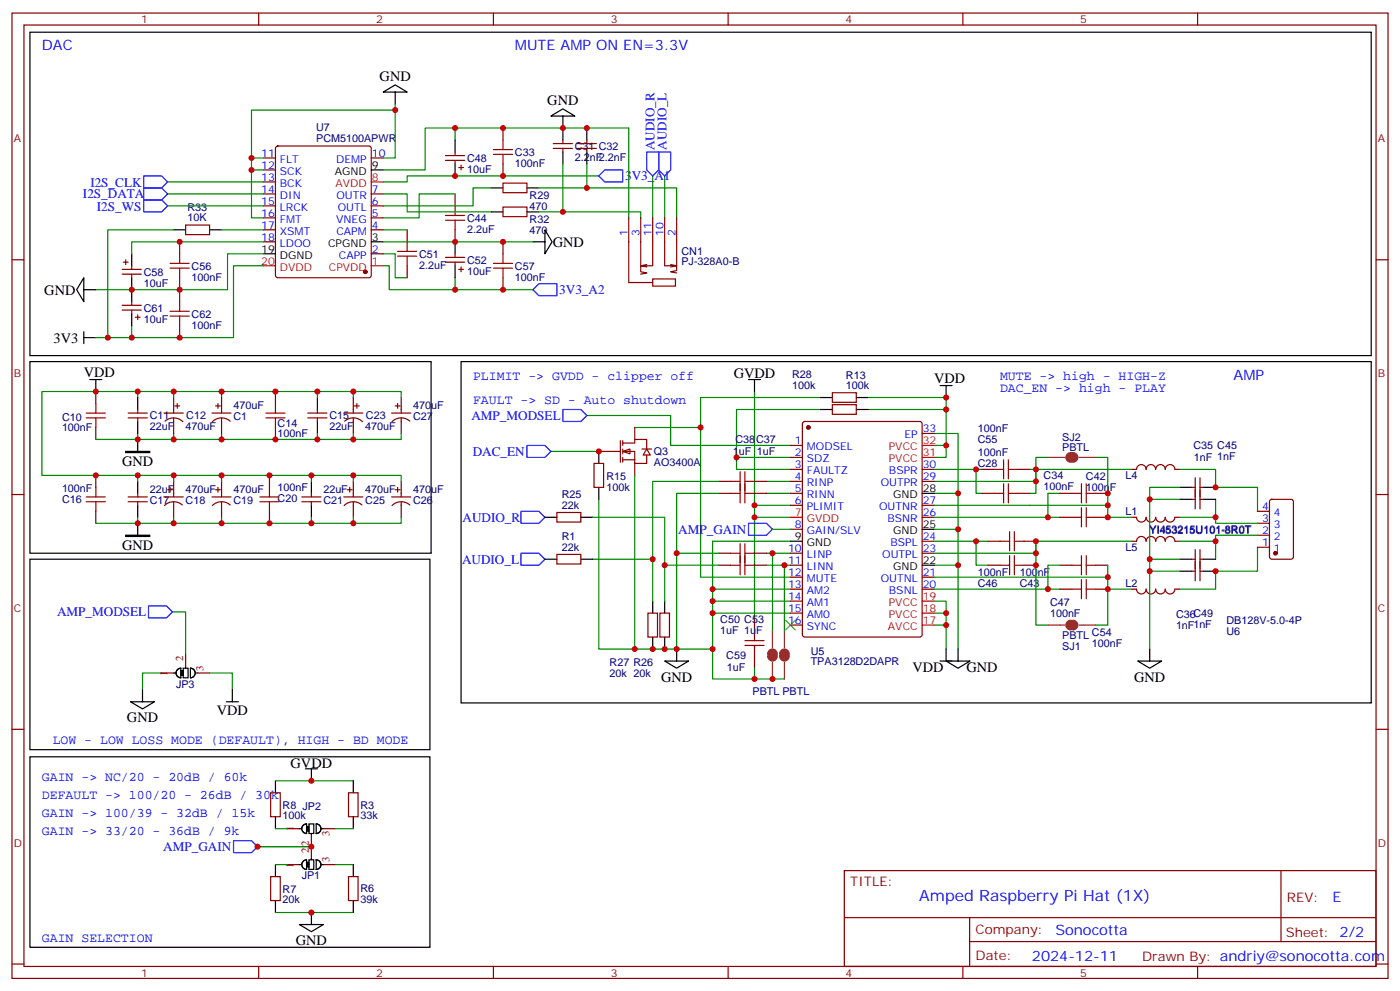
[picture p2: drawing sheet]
<svg xmlns="http://www.w3.org/2000/svg" width="412mm" height="292mm" viewBox="0 0 412 292" stroke-linecap="round" stroke-linejoin="round" font-family="sans-serif">
<g fill="none" stroke="#870000" stroke-width=".35">
<path d="M3.5 3.8h405.4v284.4h-405.4zM7.1 7.4h398.2v277.3h-398.2zM76.2 3.8v3.6M145.3 3.8v3.6M214.5 3.8v3.6M283.6 3.8v3.6M352.8 3.8v3.6M148.2 37.7v3.5M77.6 57.1h3.5M77.6 46.5h3.5M77.6 50.1h3.5M77.6 53.6h3.5"/>
<path d="M81.4 43.2l.4-.2h26.9l.5 .2 .2 .5v37.4l-.3 .5-.4 .2h-26.9l-.5-.2-.2-.5v-37.4zM109.4 57.1h3.5M109.4 46.5h3.5M131.2 47.2h5.7M131.2 45.8h5.7M134.1 44.8v1M134.1 47.2v1.1M134.1 57.1v3.5M135.1 49.4h1.4M135.8 48.6v1.5M148.2 53.9h7v2.9h-7zM148.2 48.3v3.5"/>
<path d="M163 43.7h5.6M163 42.3h5.6M165.8 41.2v1.1M165.8 43.7v1.1M170 43.7h5.7M170 42.3h5.7M172.9 41.2v1.1M172.9 43.7v1.1M3.5 76.5h3.6M36 79.3h5.6M36.3 77.2h1.4M37 76.5v1.4"/>
<path d="M38.8 78.3v1M52.9 71.2v3.6M54.7 66.3h7v2.8h-7zM77.6 67.7h3.5M77.6 64.2h3.5M77.6 60.6h3.5M77.6 71.2h3.5M109.4 74.8h3.5M109.4 67.7h3.5M109.4 64.2h3.5M109.4 60.6h3.5M119.9 67.7v3.5"/>
<path d="M119.9 78.3v3.5M131.2 77.2h5.7M131.2 75.8h5.7M134.1 67.7v3.5M134.1 74.8v1M134.1 77.2v1.1M135.1 79.3h1.4M135.8 78.6v1.4M148.2 61h7v2.8h-7zM148.2 71.2v3.6M185.2 64.2v19h7.1M188.7 64.2v15.8l1.8 .4-1.8 .4"/>
<path d="M190.5 77.9l-1.8 .4M192.3 64.2v14.1h-3.6l1.8 .3M195.8 64.2v14.1h3.5l-1.7-.4M199.3 64.2v15.5l-1.7 .3 1.7 .4M199.3 78.3l-1.7 .3M405.3 76.5h3.6M36 91.3h5.6M36 89.9h5.6M36 80.8h5.6M38.8 80.8v1M38.8 88.9v1M38.8 91.3v1.1"/>
<path d="M39.9 93.5h1.4M40.6 92.7v1.5M52.9 81.8v7.1M52.9 95.9v3.5M148.2 81.8v3.5M192.3 82.2h6.7v2.1h-6.7zM28.2 115.3v3.6M51.2 117.1v4.6M51.5 119.6h1.4M52.2 118.9v1.4M63.5 119.6h1.4M64.2 118.9v1.4"/>
<path d="M65.3 117.1v4.6M81.1 115.3v3.6M104.1 117.1v4.6M104.4 119.6h1.4M105.1 118.9v1.4M116.4 119.6h1.4M117.1 118.9v1.4M118.2 117.1v4.6M245.2 115.7h7v2.8h-7zM28.2 125.9v3.5M37.7 123.1h5.7M37.7 121.7h5.7"/>
<path d="M40.6 120.6v1.1M40.6 123.1v1M48.3 121.7h5.7M48.6 124.1a3.8 3.8 0 0 1 5.3 .1M51.2 123.1v4.6M62.4 121.7h5.7M65.3 123.1v4.6M67.8 124.1a3.8 3.8 0 0 0-5.2 .1M81.1 125.9v3.5M90.7 123.1h5.6M90.7 121.7h5.6M93.5 120.6v1.1"/>
<path d="M93.5 123.1v1M101.2 121.7h5.7M101.5 124.1a3.8 3.8 0 0 1 5.3 .1M104.1 123.1v4.6M115.4 121.7h5.6M118.2 123.1v4.6M120.7 124.1a3.8 3.8 0 0 0-5.2 .1M175 136.5h2.8v7h-2.8zM3.5 145.7h3.6M28.2 140v3.5M28.2 150.6v3.5M37.7 146.4h5.7"/>
<path d="M37.7 147.8h5.7M40.6 145.3v1.1M40.6 147.8v1M48.3 146.4h5.7M49.4 144.3h1.4M50.1 143.5v1.5M51.2 141.8v4.6M51.2 147.8v4.6M53.7 148.7a3.8 3.8 0 0 0-5.3 .2M62.4 146.4h5.7M63.5 144.3h1.4M64.2 143.5v1.5"/>
<path d="M65.3 141.8v4.6M65.3 147.8v4.6M67.8 148.7a3.8 3.8 0 0 0-5.2 .2M79.4 140v3.5M79.4 150.6v3.5M88.9 146.4h5.6M88.9 147.8h5.6M91.7 145.3v1.1M91.7 147.8v1M101.2 146.4h5.7M102.3 144.3h1.4M103 143.5v1.5"/>
<path d="M104.1 141.8v4.6M104.1 147.8v4.6M106.6 148.7a3.8 3.8 0 0 0-5.2 .2M115.4 146.4h5.6M116.4 144.3h1.4M117.1 143.5v1.5M118.2 141.8v4.6M118.2 147.8v4.6M120.7 148.7a3.8 3.8 0 0 0-5.2 .2M405.3 145.7h3.6M3.5 214.8h3.6M405.3 214.8h3.6"/>
<path d="M248.7 256.4h156.6v28.3h-156.6zM377.3 256.5v20.8M248.7 270.3h156.5M285.6 277.3h119.6M285.6 270.3v14.1M3.5 284h3.6M76.2 284.7v3.5M145.3 284.7v3.5M214.5 284.7v3.5M283.6 284.7v3.5M352.8 284.7v3.5M405.3 284h3.6"/>
</g>
<g fill="none" stroke="#000" stroke-width=".35">
<path d="M8.8 9.5h395.1v95.2h-395.1zM112.9 27.1l3.5-2.1 3.5 2.1zM116.4 27.1v3.6M162.3 34.2l3.5-2.1 3.5 2.1zM165.8 34.2v7M172.9 37.7v3.5M109.4 50.1h3.5M134.1 41.2v3.6M134.1 48.3v3.5M144.6 55.4h3.6M155.2 55.4h3.5M165.8 44.8v3.5"/>
<path d="M172.9 44.8v3.5M38.8 74.8v3.5M51.2 67.7h3.5M61.7 67.7h3.6M77.6 74.8h3.5M109.4 71.2h3.5M134.1 71.2v3.6M134.1 78.3v3.5M144.6 62.4h3.6M155.2 62.4h3.5M157 71.2h3.5M160.5 67.7l2.1 3.5-2.1 3.6z"/>
<path d="M24.7 81.8v7.1l-2.1-3.6zM24.7 99.4h3.5M24.7 97.7v3.5M24.7 85.3h3.5M38.8 81.8v7.1M38.8 92.4v3.5M8.8 106.5h118.2v56.4h-118.2zM26.5 111.8h3.5M28.2 111.8v3.5M40.6 117.1v3.5M93.5 117.1v3.5M241.7 117.1h3.5"/>
<path d="M252.2 117.1h3.6M40.6 124.1v3.6M40.6 129.4v3.6M93.5 124.1v3.6M176.4 133v3.5M40.6 141.8v3.5M40.6 148.8v3.6M40.6 154.1v3.6M91.7 141.8v3.5M91.7 148.8v3.6M176.4 143.5v3.6"/>
</g>
<g fill="none" stroke="#a10000" stroke-width=".35">
<path d="M145.3 45.5h5.7M145.3 44.1h5.7M148.2 41.2v2.9M148.2 45.5v2.8M50.1 79h5.6M50.1 77.6h5.6M52.9 74.8v2.8M52.9 79v2.8M117.1 74h5.7M117.1 75.5h5.7M119.9 71.2v2.8M119.9 75.5v2.8"/>
<path d="M131.2 63.5h5.7M131.2 64.9h5.7M134.1 60.6v2.9M134.1 64.9v2.8M145.3 79h5.7M145.3 77.6h5.7M148.2 74.8v2.8M148.2 79v2.8M50.1 93.1h5.6M50.1 91.7h5.6M52.9 88.9v2.8M52.9 93.1v2.8"/>
<path d="M28.2 118.9v2.8M81.1 118.9v2.8M25.4 123.1h5.6M25.4 121.7h5.6M28.2 123.1v2.8M78.3 123.1h5.7M78.3 121.7h5.7M81.1 123.1v2.8M25.4 146.4h5.6M25.4 147.8h5.6M28.2 143.5v2.9M28.2 147.8v2.8"/>
<path d="M76.6 146.4h5.6M76.6 147.8h5.6M79.4 143.5v2.9M79.4 147.8v2.8"/>
</g>
<g fill="none" stroke="#008700" stroke-width=".35">
<path d="M116.4 32.4h-42.3v14.1h3.5M116.4 30.7v15.8h-3.5M134.1 37.7v3.5M49.4 53.6h28.2M49.4 57.1h28.2M74.1 46.5v17.7h3.5M74.1 50.1h3.5M112.9 50.1h12.3v-12.4h60v26.5M112.9 57.1h7v5.3h24.7M134.1 57.1h-10.6v7.1h-10.6M144.6 55.4h-5.3v5.2h-26.4M165.8 48.3v14.1h-7.1"/>
<path d="M172.9 48.3v7.1h-14.2M172.9 55.4h26.4v8.8M176.4 51.8h-56.5v1.8h-7M192.3 51.8v12.4M195.8 51.8v12.4M49.4 60.6h28.2M51.2 67.7h-19.5v31.7M65.3 67.7h12.3M77.6 78.3h-8.8v21.1h-40.6M77.6 74.8h-10.6v10.5h-38.8M77.6 71.2h-38.8v3.6M112.9 74.8h3.5v7h3.5"/>
<path d="M112.9 78.3h1.8v7h42.3M112.9 71.2h44.1M112.9 67.7h7M165.8 62.4h22.9v1.8M38.8 95.9v3.5M134.1 81.8v3.5M40.6 115.3v1.8M51.2 117.1v-1.8h-38.9v24.7h28.3v1.8M51.2 115.3h14.1v1.8M65.3 115.3h28.2v1.8M93.5 115.3h24.7v1.8M104.1 115.3v1.8"/>
<path d="M241.7 117.1h-35.3v52.9h26.4M40.6 127.7v1.7M51.2 127.7v1.7h-23M65.3 127.7v1.7h-14.1M93.5 127.7v1.7h-28.2M104.1 127.7v1.7h-10.6M118.2 127.7v1.7h-14.1M162.3 133h14.1M172.9 122.4h24.7v8.8h35.2M187 125.9h19.4M275.2 127.7h7v17.6M40.6 140h10.6v1.8"/>
<path d="M40.6 152.4v1.7h-12.4M51.2 140h14.1v1.8M51.2 152.4v1.7h-10.6M65.3 152.4v1.7h-14.1M65.3 140h26.4v1.8M91.7 152.4v1.7h-26.4M91.7 140h12.4v1.8M104.1 140h14.1v1.8M104.1 152.4v1.7h-12.4M118.2 152.4v1.7h-14.1M176.4 147.1v44.1h10.6"/>
</g>
<circle cx="107.6" cy="80" r=".53" fill="#870000" stroke="#870000" stroke-width=".35"/>
<path d="M109.4 53.6h3.5M77.6 78.3h3.5M109.4 78.3h3.5" fill="none" stroke="#f00" stroke-width=".35"/>
<path d="M42.3 51.8h5.3l1.8 1.8-1.8 1.8h-5.3zM42.3 58.9h5.3l1.8 1.7-1.8 1.8h-5.3zM42.3 55.4h5.3l1.8 1.7-1.8 1.8h-5.3zM176.4 51.8l1.8-1.7h5.2v3.5h-5.2zM190.5 44.8h3.5v5.3l-1.7 1.7-1.8-1.7zM194 44.8h3.6v5.3l-1.8 1.7-1.8-1.7zM157 85.3l1.7-1.7h5.3v3.5h-5.3zM165.8 120.6h5.3l1.8 1.8-1.8 1.7h-5.3z" fill="none" stroke="#00f" stroke-width=".35"/>
<path d="M37 133h7.1v.3h-7.1zM37 157.7h7.1v.3h-7.1z" fill="#000" stroke="#000" stroke-width=".35"/>
<g fill="#fff" stroke="#870000" stroke-width=".35">
<path d="M183.4 133l2.2-.7v1.4z"/>
<path d="M190.5 132.3l1.1 1.7h-2.2z"/>
</g>
<g fill="none" stroke="#870000" stroke-width=".35">
<path d="M245.2 119.2h7v2.8h-7zM176.4 133h6.3M182.7 129.8v6.3M183.4 130.5h3.6v-1.1h3.5v2.9M183.4 133h3.6v3.5h3.5v-2.5M183.4 135.4h3.6M183.4 129.8v1.4M183.4 132.3v1.4M183.4 134.7v1.4M187 125.9v3.5M187 136.5v3.5M189.1 132.3h2.8"/>
<path d="M232.8 131.2h3.6M232.8 134.7h3.6M232.8 138.3h3.6M236.6 124.3l.5-.2h33.8l.7 .5v62.3l-.4 .7h-34.1l-.7-.4v-62.4zM271.6 138.3h3.6M271.6 127.7h3.6M289.3 138.3h3.5M299.9 138.3h3.5M333.4 138.3l1.4-.1a1.41 1.41 0 0 1 1.4-1.4 1.41 1.41 0 0 1 1.4 1.4 1.41 1.41 0 0 1 1.4-1.4 1.41 1.41 0 0 1 1.4 1.4 1.41 1.41 0 0 1 1.4-1.4 1.41 1.41 0 0 1 1.5 1.5 1.41 1.41 0 0 1 1.4-1.5 1.41 1.41 0 0 1 1.4 1.5h1.4M164 151h7.1v2.8h-7.1zM211.7 141.8h3.5M211.7 145.3h3.5"/>
<path d="M222.2 141.8h3.6M222.2 145.3h3.6M232.8 141.8h3.6M232.8 145.3h3.6M232.8 148.8h3.6M232.8 155.9h3.6M271.6 141.8h3.6M271.6 148.8h3.6M271.6 159.4h3.6M271.6 152.4h3.6M289.3 145.3h3.5M291 159.4h3.6"/>
<path d="M299.9 145.3h3.5M301.6 159.4h3.6M312.2 145.3h3.5M312.2 152.4h3.5M322.8 145.3h3.5M322.8 152.4h3.5M333.4 152.4h1.4a1.41 1.41 0 0 0 1.4 1.4 1.41 1.41 0 0 0 1.4-1.4 1.41 1.41 0 0 0 1.4 1.4 1.41 1.41 0 0 0 1.4-1.4 1.41 1.41 0 0 0 1.4 1.4 1.41 1.41 0 0 0 1.5-1.4 1.41 1.41 0 0 0 1.4 1.4 1.41 1.41 0 0 0 1.4-1.4h1.4M333.4 159.4h1.4a1.41 1.41 0 0 1 1.4-1.4 1.41 1.41 0 0 1 1.4 1.4 1.41 1.41 0 0 1 1.4-1.4 1.41 1.41 0 0 1 1.4 1.4 1.41 1.41 0 0 1 1.4-1.4 1.41 1.41 0 0 1 1.5 1.4 1.41 1.41 0 0 1 1.4-1.4 1.41 1.41 0 0 1 1.4 1.4h1.4M351 143.5h1.1M351 147.1h1.1M352.1 140.7v9.2M353.5 140.7v9.2"/>
<path d="M353.5 143.5h1M353.5 147.1h1M370.4 157.7h3.5M370.4 154.1h3.5M370.4 150.6h3.5M374.2 147.3l.4-.2h5.7l.6 .4 .1 16.5-.5 .7h-5.9l-.6-.5-.1-16.4zM164 163.3h7.1v2.8h-7.1zM211.7 162.9h3.5M211.7 166.5h3.5M222.2 162.9h3.6M222.2 166.5h3.6M232.8 162.9h3.6"/>
<path d="M232.8 166.5h3.6M232.8 170h3.6M232.8 173.5h3.6M232.8 177.1h3.6M271.6 162.9h3.6M271.6 170h3.6M271.6 173.5h3.6M291 166.5h3.6M301.6 166.5h3.6M312.2 166.5h3.5M312.2 173.5h3.5M322.8 166.5h3.5"/>
<path d="M322.8 173.5h3.5M333.4 173.5h1.4M337.6 173.5a1.41 1.41 0 0 1-1.4 1.4 1.41 1.41 0 0 1-1.4-1.4M340.4 173.5a1.41 1.41 0 0 1-1.4 1.4 1.41 1.41 0 0 1-1.4-1.4M343.3 173.5a1.41 1.41 0 0 1-1.5 1.4 1.41 1.41 0 0 1-1.4-1.4M347.5 173.5h-1.4a1.41 1.41 0 0 1-1.4 1.4 1.41 1.41 0 0 1-1.4-1.4M351 168.2h1.1M351 164.7h1.1M352.1 161.9v9.2M353.5 161.9v9.2M353.5 168.2h1M353.5 164.7h1"/>
<path d="M370.4 161.2h3.5M190.9 180.6h2.8v7h-2.8zM194.4 180.6h2.8v7h-2.8zM222.2 182.4v3.5M222.2 192.9v3.6M232.8 180.6h3.6M232.8 184.1h3.6M79.7 233.5h2.8v7.1h-2.8zM102.7 233.5h2.8v7.1h-2.8zM79.7 258.2h2.8v7.1h-2.8zM102.7 258.2h2.8v7.1h-2.8z"/>
</g>
<path d="M155.2 131.2h5.3l1.8 1.8-1.8 1.7h-5.3zM153.5 150.6h5.2l1.8 1.8-1.8 1.7h-5.2zM220.5 154.1h5.3l1.7 1.8-1.7 1.8h-5.3zM43.7 178.5h5.3l1.8 1.7-1.8 1.8h-5.3zM153.5 162.9h5.2l1.8 1.8-1.8 1.8h-5.2zM68.8 247.6h5.3l1.7 1.8-1.7 1.7h-5.3z" fill="none" stroke="#00f" stroke-width=".35"/>
<g fill="none" stroke="#008700" stroke-width=".35">
<path d="M222.2 115.3v37.1h10.6M255.8 117.1h22.9v17.6h-3.5M217 134.7h15.8M241.7 120.6h-24.7v17.7h15.8M255.8 120.6h22.9M275.2 138.3h12.3v7h1.8M275.2 131.2h3.5M287.5 138.3h1.8M303.4 138.3h1.8M308.7 134.7h-3.5v7.1h-30M322.8 134.7h3.5v17.7h7.1M333.4 138.3h-28.2v7h-1.8"/>
<path d="M347.5 138.3h10.6v5.2h12.3v7.1M174.6 152.4h21.2v14.1M187 140v51.2h12.3M211.7 145.3h-12.4v45.9M211.7 141.8h-19.4v35.3M222.2 148.8h10.6M222.2 152.4v30M225.8 145.3h7M225.8 141.8h7M227.5 155.9h5.3M232.8 159.4h-22.9v31.8M275.2 155.9h7v10.6"/>
<path d="M275.2 145.3h7v10.6M275.2 159.4h12.3v7.1h3.5M275.2 148.8h51.1M287.5 159.4h3.5M305.2 159.4v3.5h-30M308.7 152.4h3.5M312.2 145.3h-3.5v7.1h-33.5M333.4 159.4h-28.2v24.7h3.5M338.7 147.1v17.6M347.5 159.4h10.6v5.3M347.5 143.5h-8.8v3.6h8.8M358.1 147.1v5.3h-10.6"/>
<path d="M358.1 152.4v1.7h12.3M370.4 157.7h-12.3v1.7M174.6 164.7h17.7M199.3 162.9h12.4M209.9 173.5h22.9M209.9 177.1h22.9M211.7 166.5h-15.9v10.6M225.8 166.5h7M225.8 162.9h7M227.5 162.9v23M231.1 166.5v19.4M275.2 166.5h7v24.7"/>
<path d="M275.2 177.1h3.5v14.1M275.2 170h51.1M308.7 173.5h3.5M312.2 166.5h-3.5v7h-33.5M326.3 170v3.5h7.1M326.3 173.5v10.6h-3.5M326.3 166.5v3.5M338.7 168.2v23M347.5 164.7h-8.8v3.5h8.8M370.4 161.2v7h-12.3v5.3h-10.6M47.6 198.2h-5.6v5M50.8 180.2h3.9v12.7"/>
<path d="M61.7 198.2h6.7v5M199.3 191.2h10.6v8.8h21.2M209.9 180.6h22.9M222.2 196.5v3.5M275.2 180.6h3.5M275.2 184.1h3.5M81.1 230h23M75.8 249.4h15.9M81.1 254.7h3.6M81.1 244.1h3.6M98.8 254.7h5.3M98.8 244.1h5.3"/>
<path d="M81.1 268.8h23"/>
</g>
<g fill="none" stroke="#000" stroke-width=".35">
<path d="M135.8 106.5h268.1v100.5h-268.1zM220.5 111.8h3.5M222.2 111.8v3.5M276.9 113.6h3.6M278.7 113.6v3.5M241.7 120.6h3.5M252.2 120.6h3.6M160.5 152.4h3.5M171.1 152.4h3.5M232.8 159.4h3.6M271.6 155.9h3.6M271.6 145.3h3.6"/>
<path d="M347.5 143.5h3.5M347.5 147.1h3.5M354.5 143.5h3.6M354.5 147.1h3.6M8.8 164.7h117.8v56.1h-117.8zM160.5 164.7h3.5M171.1 164.7h3.5M192.3 177.1v3.5M195.8 177.1v3.5M271.6 166.5h3.6M347.5 168.2h3.5M347.5 164.7h3.5"/>
<path d="M354.5 168.2h3.6M354.5 164.7h3.6M51.2 198.2h.7M52.4 197.1l.9-.3v2.8a1.41 1.41 0 0 1-1.4-.9 1.41 1.41 0 0 1 .5-1.6zM54 196.8h1.4v2.8h-1.4zM54.7 196.5v.3M56.1 196.8a1.41 1.41 0 0 1 1.4 1.4 1.41 1.41 0 0 1-1.4 1.4zM57.5 198.2h.7M192.3 187.6v3.6M195.8 194.7h7l-3.5 2.1zM195.8 187.6v3.6M199.3 191.2v3.5"/>
<path d="M276.9 194.7h3.6M278.7 194.7h7.1l-3.6 2.1zM278.7 191.2v3.5M282.2 191.2v3.5M335.1 194.7h7.1l-3.5 2.1zM338.7 191.2v3.5M38.5 206.7h7l-3.5 2.1zM42 203.2v3.5M66.7 206.7h3.5M68.4 203.2v3.5M8.8 222.9h117.8v56.1h-117.8zM81.1 230v3.5"/>
<path d="M90 226.4h3.5M91.7 226.4v3.6M104.1 230v3.5M81.1 240.6v3.5M81.1 254.7v3.5M88.2 254.7h.7M88.2 244.1h.7M89.2 243.3l1.1-.6v2.8a1.41 1.41 0 0 1-1.3-.8 1.41 1.41 0 0 1 .2-1.4zM89.5 253.5l.8-.2v2.8a1.41 1.41 0 0 1-1.3-1 1.41 1.41 0 0 1 .5-1.6zM91 253.3h1.4v2.8h-1.4zM91 242.7h1.4v2.8h-1.4zM91.7 245.5v.4"/>
<path d="M91.7 252.9v.4M93.1 253.3a1.41 1.41 0 0 1 1.4 1.4 1.41 1.41 0 0 1-1.4 1.4zM93.1 242.7a1.41 1.41 0 0 1 1.4 1.4 1.41 1.41 0 0 1-1.4 1.4zM94.5 254.7h.7M94.5 244.1h.7M104.1 240.6v3.5M104.1 254.7v3.5M81.1 265.3v3.5M88.2 272.3h7l-3.5 2.1zM91.7 268.8v3.5M104.1 265.3v3.5"/>
</g>
<g fill="none" stroke="#a10000" stroke-width=".35">
<path d="M218 139v9.1M219.4 139v9.1M292.8 138.3h2.8M295.6 135.4v5.7M297 135.4v5.7M297 138.3h2.9M215.2 145.3h2.8M215.2 141.8h2.8M219.4 145.3h2.8M219.4 141.8h2.8M292.8 145.3h2.8M294.6 159.4h2.8"/>
<path d="M295.6 142.5v5.6M297 145.3h2.9M297 142.5v5.6M297.4 156.6v5.6M298.8 156.6v5.6M298.8 159.4h2.8M315.7 145.3h2.9M315.7 152.4h2.9M318.6 142.5v5.6M318.6 149.5v5.7M320 145.3h2.8M320 142.5v5.6"/>
<path d="M320 149.5v5.7M320 152.4h2.8M215.2 166.5h2.8M215.2 162.9h2.8M218 160.1v9.2M219.4 166.5h2.8M219.4 160.1v9.2M219.4 162.9h2.8M294.6 166.5h2.8M297.4 163.7v5.6M298.8 166.5h2.8M298.8 163.7v5.6"/>
<path d="M315.7 166.5h2.9M315.7 173.5h2.9M318.6 163.7v5.6M318.6 170.7v5.7M320 163.7v5.6M320 170.7v5.7M320 166.5h2.8M320 173.5h2.8M219.4 188.7h5.7M219.4 190.1h5.7M222.2 185.9v2.8M222.2 190.1v2.8"/>
</g>
<path d="M231.4 182.7l2.8 2.8M234.2 182.7l-2.8 2.8" fill="none" stroke="#3c3" stroke-width=".35"/>
<g fill="#870000" stroke="#870000" stroke-width=".35">
<circle cx="238.1" cy="125.9" r=".53"/>
<circle cx="375.7" cy="162.9" r=".53"/>
</g>
<path d="M271.6 134.7h3.6M271.6 131.2h3.6M232.8 152.4h3.6M271.6 177.1h3.6M271.6 184.1h3.6M271.6 180.6h3.6" fill="none" stroke="#f00" stroke-width=".35"/>
<path d="M315.4 134a.71 .71 0 0 0-.7 .7 .71 .71 0 0 0 .7 .7M316.1 134a.71 .71 0 0 1 .7 .7 .71 .71 0 0 1-.7 .7M226.8 193.3a.71 .71 0 0 0 .7 .7 .71 .71 0 0 0 .7-.7M226.8 192.6a.71 .71 0 0 1 .7-.7 .71 .71 0 0 1 .7 .7M230.4 193.3a.71 .71 0 0 0 .7 .7 .71 .71 0 0 0 .7-.7M230.4 192.6a.71 .71 0 0 1 .7-.7 .71 .71 0 0 1 .7 .7M315.4 183.4a.71 .71 0 0 0-.7 .7 .71 .71 0 0 0 .7 .7M316.1 183.4a.71 .71 0 0 1 .7 .7 .71 .71 0 0 1-.7 .7" fill="none" stroke="#8c2424" stroke-width="1.8"/>
<path d="M308.7 134.7h4.9M317.9 134.7h4.9M227.5 185.9v4.9M227.5 195.1v4.9M231.1 185.9v4.9M231.1 195.1v4.9M308.7 184.1h4.9M317.9 184.1h4.9" fill="none" stroke="#8c2424" stroke-width=".35"/>
<path d="M47.6 198.2h3.6M54.7 192.9v3.6M58.2 198.2h3.5M84.7 254.7h3.5M84.7 244.1h3.5M91.7 245.9v7M95.2 254.7h3.6M95.2 244.1h3.6" fill="none" stroke="#850000" stroke-width=".35"/>
<path d="M53.3 197.5h.7v1.4h-.7zM90.3 254h.7v1.4h-.7zM90.3 243.4h.7v1.4h-.7z" fill="#000" stroke="#000" stroke-width=".35"/>
<g fill="#c00">
<circle cx="31.8" cy="99.4" r=".88"/>
<circle cx="148.2" cy="37.7" r=".88"/>
<circle cx="148.2" cy="51.8" r=".88"/>
<circle cx="148.2" cy="71.2" r=".88"/>
<circle cx="148.2" cy="85.3" r=".88"/>
<circle cx="134.1" cy="37.7" r=".88"/>
<circle cx="134.1" cy="85.3" r=".88"/>
<circle cx="38.8" cy="99.4" r=".88"/>
<circle cx="52.9" cy="99.4" r=".88"/>
<circle cx="52.9" cy="71.2" r=".88"/>
<circle cx="52.9" cy="85.3" r=".88"/>
<circle cx="74.1" cy="46.5" r=".88"/>
<circle cx="74.1" cy="50.1" r=".88"/>
<circle cx="116.4" cy="32.4" r=".88"/>
<circle cx="134.1" cy="71.2" r=".88"/>
<circle cx="38.8" cy="85.3" r=".88"/>
<circle cx="165.8" cy="37.7" r=".88"/>
<circle cx="134.1" cy="51.8" r=".88"/>
<circle cx="40.6" cy="129.4" r=".88"/>
<circle cx="40.6" cy="115.3" r=".88"/>
<circle cx="28.2" cy="115.3" r=".88"/>
<circle cx="51.2" cy="115.3" r=".88"/>
<circle cx="51.2" cy="129.4" r=".88"/>
<circle cx="28.2" cy="140" r=".88"/>
<circle cx="40.6" cy="140" r=".88"/>
<circle cx="51.2" cy="140" r=".88"/>
<circle cx="40.6" cy="154.1" r=".88"/>
<circle cx="51.2" cy="154.1" r=".88"/>
<circle cx="65.3" cy="140" r=".88"/>
<circle cx="79.4" cy="140" r=".88"/>
<circle cx="65.3" cy="154.1" r=".88"/>
<circle cx="79.4" cy="154.1" r=".88"/>
<circle cx="81.1" cy="129.4" r=".88"/>
<circle cx="81.1" cy="115.3" r=".88"/>
<circle cx="65.3" cy="115.3" r=".88"/>
<circle cx="65.3" cy="129.4" r=".88"/>
<circle cx="91.7" cy="140" r=".88"/>
<circle cx="104.1" cy="140" r=".88"/>
<circle cx="91.7" cy="154.1" r=".88"/>
<circle cx="104.1" cy="154.1" r=".88"/>
<circle cx="93.5" cy="129.4" r=".88"/>
<circle cx="104.1" cy="129.4" r=".88"/>
<circle cx="93.5" cy="115.3" r=".88"/>
<circle cx="104.1" cy="115.3" r=".88"/>
<circle cx="165.8" cy="62.4" r=".88"/>
<circle cx="172.9" cy="55.4" r=".88"/>
<circle cx="172.9" cy="37.7" r=".88"/>
<circle cx="338.7" cy="147.1" r=".88"/>
<circle cx="282.2" cy="145.3" r=".88"/>
<circle cx="176.4" cy="133" r=".88"/>
<circle cx="187" cy="191.2" r=".88"/>
<circle cx="192.3" cy="191.2" r=".88"/>
<circle cx="206.4" cy="125.9" r=".88"/>
<circle cx="278.7" cy="117.1" r=".88"/>
<circle cx="217" cy="134.7" r=".88"/>
<circle cx="278.7" cy="120.6" r=".88"/>
<circle cx="278.7" cy="131.2" r=".88"/>
<circle cx="222.3" cy="148.8" r=".88"/>
<circle cx="222.3" cy="152.4" r=".88"/>
<circle cx="222.3" cy="200" r=".88"/>
<circle cx="209.9" cy="173.5" r=".88"/>
<circle cx="209.9" cy="177.1" r=".88"/>
<circle cx="209.9" cy="180.6" r=".88"/>
<circle cx="209.9" cy="191.2" r=".88"/>
<circle cx="227.5" cy="200" r=".88"/>
<circle cx="227.5" cy="162.9" r=".88"/>
<circle cx="231.1" cy="166.5" r=".88"/>
<circle cx="195.8" cy="166.5" r=".88"/>
<circle cx="199.3" cy="162.9" r=".88"/>
<circle cx="305.2" cy="159.4" r=".88"/>
<circle cx="308.7" cy="152.4" r=".88"/>
<circle cx="326.3" cy="152.4" r=".88"/>
<circle cx="326.3" cy="148.8" r=".88"/>
<circle cx="326.3" cy="145.3" r=".88"/>
<circle cx="287.5" cy="138.3" r=".88"/>
<circle cx="305.2" cy="138.3" r=".88"/>
<circle cx="308.7" cy="173.5" r=".88"/>
<circle cx="287.5" cy="159.4" r=".88"/>
<circle cx="282.2" cy="155.9" r=".88"/>
<circle cx="282.2" cy="166.5" r=".88"/>
<circle cx="278.7" cy="184.1" r=".88"/>
<circle cx="278.7" cy="180.6" r=".88"/>
<circle cx="192.3" cy="164.7" r=".88"/>
<circle cx="305.2" cy="162.9" r=".88"/>
<circle cx="326.3" cy="170" r=".88"/>
<circle cx="326.3" cy="173.5" r=".88"/>
<circle cx="338.7" cy="164.7" r=".88"/>
<circle cx="338.7" cy="168.2" r=".88"/>
<circle cx="199.3" cy="191.2" r=".88"/>
<circle cx="305.2" cy="141.8" r=".88"/>
<circle cx="305.2" cy="166.5" r=".88"/>
<circle cx="195.8" cy="191.2" r=".88"/>
<circle cx="358.1" cy="152.4" r=".88"/>
<circle cx="358.1" cy="159.4" r=".88"/>
<circle cx="358.1" cy="168.2" r=".88"/>
<circle cx="358.1" cy="143.5" r=".88"/>
<circle cx="91.7" cy="230" r=".88"/>
<circle cx="91.7" cy="268.8" r=".88"/>
<circle cx="91.7" cy="249.4" r=".88"/>
<circle cx="75.8" cy="249.4" r=".88"/>
</g>
<text font-size="4.6" fill="#00f" x="270.8" y="265.5">Amped Raspberry Pi Hat (1X)</text>
<g font-size="4.2" fill="#00f">
<text x="12.3" y="14.8">DAC</text>
<text x="151.7" y="14.8">MUTE AMP ON EN=3.3V</text>
<text x="363.4" y="111.8">AMP</text>
<text x="392.5" y="265.7">E</text>
<text x="310.9" y="275.3">Sonocotta</text>
<text x="304" y="283.1">2024-12-11</text>
</g>
<g font-size="4.2">
<text x="111.8" y="23.9">GND</text>
<text x="161.2" y="31">GND</text>
<text x="162.8" y="72.6">GND</text>
<text x="13.1" y="86.8">GND</text>
<text x="15.8" y="100.9">3V3</text>
<text x="24.7" y="111.1">VDD</text>
<text x="216.1" y="111.4">GVDD</text>
<text x="275.2" y="112.9">VDD</text>
<text x="36" y="137.2">GND</text>
<text x="36" y="161.9">GND</text>
<text x="268.8" y="197.9">VDD</text>
<text x="284.7" y="197.9">GND</text>
<text x="194.7" y="200.8">GND</text>
<text x="334.1" y="200.8">GND</text>
<text x="37.4" y="212.8">GND</text>
<text x="63.9" y="210.6">VDD</text>
<text x="85.6" y="226.1">GVDD</text>
<text x="87.1" y="278.4">GND</text>
</g>
<g font-size="3.9" fill="#00f">
<text x="192.8" y="44.2" transform="rotate(-90 192.8 44.2)">AUDIO_R</text>
<text x="196.4" y="44.1" transform="rotate(-90 196.4 44.1)">AUDIO_L</text>
<text x="184.1" y="53.1">3V3_A1</text>
<text x="24.4" y="58.4">I2S_DATA</text>
<text x="26.6" y="55">I2S_CLK</text>
<text x="28.6" y="62.1">I2S_WS</text>
<text x="164.7" y="86.7">3V3_A2</text>
<text x="139.3" y="111.8">PLIMIT -&gt; GVDD - clipper off</text>
<text x="294.6" y="111.8">MUTE -&gt; high - HIGH-Z</text>
<text x="139.3" y="118.9">FAULT -&gt; SD - Auto shutdown</text>
<text x="294.6" y="115.3">DAC_EN -&gt; high - PLAY</text>
<text x="138.9" y="123.6">AMP_MODSEL</text>
<text x="139.3" y="134.2">DAC_EN</text>
<text x="136.2" y="153.6">AUDIO_R</text>
<text x="199.8" y="157.1">AMP_GAIN</text>
<text x="136.1" y="166">AUDIO_L</text>
<text x="16.8" y="181.5">AMP_MODSEL</text>
<text x="15.5" y="219">LOW - LOW LOSS MODE (DEFAULT), HIGH - BD MODE</text>
<text x="12.3" y="230">GAIN -&gt; NC/20 - 20dB / 60k</text>
<text x="12.3" y="235.3">DEFAULT -&gt; 100/20 - 26dB / 30k</text>
<text x="12.3" y="240.6">GAIN -&gt; 100/39 - 32dB / 15k</text>
<text x="12.3" y="245.9">GAIN -&gt; 33/20 - 36dB / 9k</text>
<text x="48.1" y="250.6">AMP_GAIN</text>
<text x="12.3" y="277.6">GAIN SELECTION</text>
</g>
<g font-size="3.9" fill="#800">
<text x="250.5" y="261">TITLE:</text>
<text x="379.1" y="265.7">REV:</text>
<text x="287.4" y="275.2">Company:</text>
<text x="378.7" y="275.8">Sheet: 2/2</text>
<text x="287.4" y="282.9">Date:</text>
<text x="336.4" y="283">Drawn By: andriy@sonocotta.com</text>
</g>
<g font-size="3.2" fill="#800">
<text x="41.6" y="6.8">1</text>
<text x="110.8" y="6.8">2</text>
<text x="179.9" y="6.8">3</text>
<text x="249.1" y="6.8">4</text>
<text x="318.2" y="6.8">5</text>
<text x="4.1" y="41.9">A</text>
<text x="405.9" y="41.9">A</text>
<text x="4.1" y="111.1">B</text>
<text x="405.9" y="111.1">B</text>
<text x="4.1" y="180.2">C</text>
<text x="405.9" y="180.2">C</text>
<text x="4.1" y="249.4">D</text>
<text x="405.9" y="249.4">D</text>
<text x="41.6" y="287.7">1</text>
<text x="110.8" y="287.7">2</text>
<text x="179.9" y="287.7">3</text>
<text x="249.1" y="287.7">4</text>
<text x="318.2" y="287.7">5</text>
</g>
<g font-size="3.2" fill="#000080">
<text x="93.1" y="41.9">PCM5100APWR</text>
<text x="93.1" y="38.7">U7</text>
<text x="137.6" y="47.7">C48</text>
<text x="151.7" y="45.9">C33</text>
<text x="169.3" y="47.4">2.2nF2.2nF</text>
<text x="169.3" y="44.2">C31 C32</text>
<text x="137.6" y="51">10uF</text>
<text x="151.7" y="49.1">100nF</text>
<text x="156" y="58.5">R29</text>
<text x="55.2" y="65.2">10K</text>
<text x="55.2" y="62">R33</text>
<text x="137.6" y="65.3">C44</text>
<text x="156" y="65.6">R32</text>
<text x="156" y="61.8">470</text>
<text x="137.6" y="68.5">2.2uF</text>
<text x="156" y="68.8">470</text>
<text x="123.5" y="75.9">C51</text>
<text x="137.6" y="77.7">C52</text>
<text x="200.7" y="75.1">CN1</text>
<text x="42.3" y="81.2">C58</text>
<text x="56.4" y="82.6">100nF</text>
<text x="56.4" y="79.4">C56</text>
<text x="123.5" y="79.1">2.2uF</text>
<text x="137.6" y="81">10uF</text>
<text x="151.7" y="82.6">100nF</text>
<text x="151.7" y="79.4">C57</text>
<text x="200.7" y="78.2">PJ-328A0-B</text>
<text x="42.3" y="84.5">10uF</text>
<text x="42.3" y="95.1">10uF</text>
<text x="42.3" y="91.8">C61</text>
<text x="56.4" y="93.6">C62</text>
<text x="56.4" y="96.8">100nF</text>
<text x="233.3" y="111.2">R28</text>
<text x="249.2" y="111.5">R13</text>
<text x="233.3" y="114.7">100k</text>
<text x="249.2" y="114.7">100k</text>
<text x="18.3" y="123.9">C10</text>
<text x="44.1" y="123.5">C11</text>
<text x="54.9" y="123.5">C12</text>
<text x="68.8" y="120.5">470uF</text>
<text x="68.8" y="123.7">C1</text>
<text x="81.8" y="125.6">C14</text>
<text x="97" y="123.5">C15</text>
<text x="107.8" y="123.5">C23</text>
<text x="121.7" y="120.5">470uF</text>
<text x="121.7" y="123.7">C27</text>
<text x="18.3" y="127.1">100nF</text>
<text x="44.1" y="126.7">22uF</text>
<text x="54.7" y="126.7">470uF</text>
<text x="81.8" y="128.8">100nF</text>
<text x="97" y="126.7">22uF</text>
<text x="107.6" y="126.7">470uF</text>
<text x="216.6" y="130.6">C38</text>
<text x="222.8" y="130.6">C37</text>
<text x="288" y="127.3">100nF</text>
<text x="288" y="130.6">C55</text>
<text x="312.9" y="129.9">SJ2</text>
<text x="192.6" y="137.3">AO3400A</text>
<text x="192.6" y="134.1">Q3</text>
<text x="215.9" y="134.1">1uF</text>
<text x="222.9" y="134.1">1uF</text>
<text x="288" y="134.4">100nF</text>
<text x="288" y="137.6">C28</text>
<text x="312.9" y="133">PBTL</text>
<text x="351.5" y="132.3">C35 C45</text>
<text x="351.7" y="135.9">1nF 1nF</text>
<text x="178.6" y="141.5">R15</text>
<text x="307.4" y="141.2">C34</text>
<text x="319.9" y="141.4">C42</text>
<text x="331.5" y="141.2">L4</text>
<text x="18.3" y="144.8">100nF</text>
<text x="18.3" y="148">C16</text>
<text x="44.1" y="145.2">22uF</text>
<text x="44.1" y="148.4">C17</text>
<text x="54.7" y="145.2">470uF</text>
<text x="54.7" y="148.4">C18</text>
<text x="68.8" y="145.2">470uF</text>
<text x="68.8" y="148.4">C19</text>
<text x="81.8" y="144.7">100nF</text>
<text x="81.8" y="147.9">C20</text>
<text x="95.2" y="145.2">22uF</text>
<text x="95.2" y="148.4">C21</text>
<text x="107.6" y="145.2">470uF</text>
<text x="107.6" y="148.4">C25</text>
<text x="121.7" y="145.2">470uF</text>
<text x="121.7" y="148.4">C26</text>
<text x="165.5" y="149.9">22k</text>
<text x="165.5" y="146.8">R25</text>
<text x="178.6" y="144.7">100k</text>
<text x="307.4" y="144.4">100nF</text>
<text x="319.9" y="144.7">100nF</text>
<text x="331.5" y="151.7">L1</text>
<text x="165.5" y="159.1">R1</text>
<text x="338.6" y="157.3">YI453215U101-8R0T</text>
<text x="165.5" y="162.2">22k</text>
<text x="331.5" y="162.3">L5</text>
<text x="288" y="169.6">100nF</text>
<text x="288" y="172.9">C46</text>
<text x="300.4" y="169.6">100nF</text>
<text x="300.4" y="172.9">C43</text>
<text x="331.5" y="172.9">L2</text>
<text x="309.3" y="178.5">C47</text>
<text x="212.2" y="183.5">C50 C53</text>
<text x="309.3" y="181.7">100nF</text>
<text x="346.4" y="185.3">1nF1nF</text>
<text x="346.4" y="182.1">C36C49</text>
<text x="361.3" y="183.9">DB128V-5.0-4P</text>
<text x="212.2" y="186.6">1uF 1uF</text>
<text x="312.9" y="188.3">PBTL</text>
<text x="312.9" y="191.5">SJ1</text>
<text x="321.7" y="190.5">100nF</text>
<text x="321.7" y="187.3">C54</text>
<text x="361.3" y="187">U6</text>
<text x="179.6" y="196.2">R27 R26</text>
<text x="213.9" y="194.1">C59</text>
<text x="214.1" y="197.6">1uF</text>
<text x="238.8" y="195.9">TPA3128D2DAPR</text>
<text x="238.8" y="192.8">U5</text>
<text x="51.8" y="202.6">JP3</text>
<text x="179.6" y="199.3">20k 20k</text>
<text x="221.7" y="204.7">PBTL PBTL</text>
<text x="83.3" y="238.2">R8 JP2</text>
<text x="106.2" y="238.2">R3</text>
<text x="83.3" y="241.3">100k</text>
<text x="106.2" y="241.4">33k</text>
<text x="83.3" y="262.9">R7</text>
<text x="88.9" y="259">JP1</text>
<text x="106.2" y="262.9">R6</text>
<text x="83.3" y="266.1">20k</text>
<text x="106.2" y="266">39k</text>
</g>
<g font-size="3.2" fill="#00f">
<text x="76.9" y="46.2">11</text>
<text x="82.4" y="47.9">FLT</text>
<text x="99" y="47.9">DEMP</text>
<text x="109.5" y="46.2">10</text>
<text x="76.9" y="49.7">12</text>
<text x="76.9" y="53.2">13</text>
<text x="82.4" y="51.5">SCK</text>
<text x="76.9" y="56.8">14</text>
<text x="82.4" y="55">BCK</text>
<text x="82.4" y="58.5">DIN</text>
<text x="99.1" y="58.5">OUTR</text>
<text x="109.5" y="56.8">7</text>
<text x="76.9" y="60.3">15</text>
<text x="76.9" y="63.8">16</text>
<text x="82.4" y="62.1">LRCK</text>
<text x="82.4" y="65.6">FMT</text>
<text x="99" y="65.6">VNEG</text>
<text x="99.5" y="62.1">OUTL</text>
<text x="109.5" y="63.8">5</text>
<text x="109.5" y="60.3">6</text>
<text x="76.9" y="67.3">17</text>
<text x="76.9" y="70.9">18</text>
<text x="82.4" y="69.1">XSMT</text>
<text x="99.1" y="69.1">CAPM</text>
<text x="109.5" y="67.3">4</text>
<text x="184.9" y="69.5" transform="rotate(-90 184.9 69.5)">1</text>
<text x="188.4" y="69.5" transform="rotate(-90 188.4 69.5)">3</text>
<text x="191.9" y="69.5" transform="rotate(-90 191.9 69.5)">11</text>
<text x="195.4" y="69.5" transform="rotate(-90 195.4 69.5)">10</text>
<text x="199" y="69.5" transform="rotate(-90 199 69.5)">2</text>
<text x="82.4" y="72.6">LDOO</text>
<text x="99.8" y="76.2">CAPP</text>
<text x="109.5" y="74.4">2</text>
<text x="234.2" y="130.8">1</text>
<text x="266.4" y="129.1">EP</text>
<text x="271.8" y="127.3">33</text>
<text x="234.2" y="134.4">2</text>
<text x="234.2" y="137.9">3</text>
<text x="237.7" y="132.6">MODSEL</text>
<text x="237.7" y="136.1">SDZ</text>
<text x="271.8" y="137.9">30</text>
<text x="234.2" y="141.4">4</text>
<text x="237.7" y="139.7">FAULTZ</text>
<text x="237.7" y="143.2">RINP</text>
<text x="259.4" y="143.2">OUTPR</text>
<text x="261.9" y="139.7">BSPR</text>
<text x="271.8" y="141.4">29</text>
<text x="234.2" y="145">5</text>
<text x="234.2" y="148.5">6</text>
<text x="237.7" y="146.7">RINN</text>
<text x="271.8" y="148.5">27</text>
<text x="234.2" y="155.5">8</text>
<text x="237.7" y="150.2">PLIMIT</text>
<text x="259" y="150.2">OUTNR</text>
<text x="261.4" y="153.8">BSNR</text>
<text x="271.8" y="152">26</text>
<text x="371.8" y="153.8">3</text>
<text x="371.8" y="150.2">4</text>
<text x="375.2" y="155.5">3</text>
<text x="375.2" y="152">4</text>
<text x="237.7" y="157.3">GAIN/SLV</text>
<text x="262.3" y="160.8">BSPL</text>
<text x="271.8" y="159.1">24</text>
<text x="371.8" y="160.8">1</text>
<text x="371.8" y="157.3">2</text>
<text x="375.2" y="159.1">2</text>
<text x="232.2" y="162.6">10</text>
<text x="232.2" y="166.1">11</text>
<text x="237.7" y="164.4">LINP</text>
<text x="237.7" y="167.9">LINN</text>
<text x="259.9" y="164.4">OUTPL</text>
<text x="271.8" y="162.6">23</text>
<text x="375.2" y="162.6">1</text>
<text x="232.2" y="169.7">12</text>
<text x="232.2" y="173.2">13</text>
<text x="237.7" y="171.4">MUTE</text>
<text x="259.4" y="171.4">OUTNL</text>
<text x="271.8" y="173.2">20</text>
<text x="271.8" y="169.7">21</text>
<text x="232.2" y="176.7">14</text>
<text x="237.7" y="174.9">AM2</text>
<text x="237.7" y="178.5">AM1</text>
<text x="261.8" y="174.9">BSNL</text>
<text x="232.2" y="180.2">15</text>
<text x="232.2" y="183.8">16</text>
<text x="237.7" y="182">AM0</text>
<text x="237.7" y="185.5">SYNC</text>
</g>
<g font-size="3.2">
<text x="98.6" y="51.5">AGND</text>
<text x="109.5" y="49.7">9</text>
<text x="109.5" y="70.9">3</text>
<text x="76.9" y="74.4">19</text>
<text x="82.4" y="76.2">DGND</text>
<text x="96.6" y="72.6">CPGND</text>
<text x="263.1" y="146.7">GND</text>
<text x="271.8" y="145">28</text>
<text x="271.8" y="155.5">25</text>
<text x="234.2" y="159.1">9</text>
<text x="237.7" y="160.8">GND</text>
<text x="263.1" y="157.3">GND</text>
<text x="263.1" y="167.9">GND</text>
<text x="271.8" y="166.1">22</text>
</g>
<g font-size="3.2" fill="#f00">
<text x="109.5" y="53.2">8</text>
<text x="98.8" y="55">AVDD</text>
<text x="76.9" y="77.9">20</text>
<text x="109.5" y="77.9">1</text>
<text x="82.4" y="79.7">DVDD</text>
<text x="96.9" y="79.7">CPVDD</text>
<text x="271.8" y="130.8">32</text>
<text x="261.8" y="136.1">PVCC</text>
<text x="261.8" y="132.6">PVCC</text>
<text x="271.8" y="134.4">31</text>
<text x="234.2" y="152">7</text>
<text x="237.7" y="153.8">GVDD</text>
<text x="261.8" y="178.5">PVCC</text>
<text x="271.8" y="176.7">19</text>
<text x="261.6" y="185.5">AVCC</text>
<text x="261.8" y="182">PVCC</text>
<text x="271.8" y="183.8">17</text>
<text x="271.8" y="180.2">18</text>
</g>
<g font-size="3.2" fill="#840000">
<text x="54" y="194.7" transform="rotate(-90 54 194.7)">2</text>
<text x="60" y="197.5" transform="rotate(-90 60 197.5)">3</text>
<text x="49.4" y="199.1" transform="rotate(-90 49.4 199.1)">1</text>
<text x="86.4" y="244.8" transform="rotate(-90 86.4 244.8)">1</text>
<text x="91" y="251.1" transform="rotate(-90 91 251.1)">2</text>
<text x="91" y="249.2" transform="rotate(-90 91 249.2)">2</text>
<text x="97" y="246.4" transform="rotate(-90 97 246.4)">3</text>
<text x="86.4" y="255.6" transform="rotate(-90 86.4 255.6)">1</text>
<text x="97" y="254" transform="rotate(-90 97 254)">3</text>
</g>
</svg>
